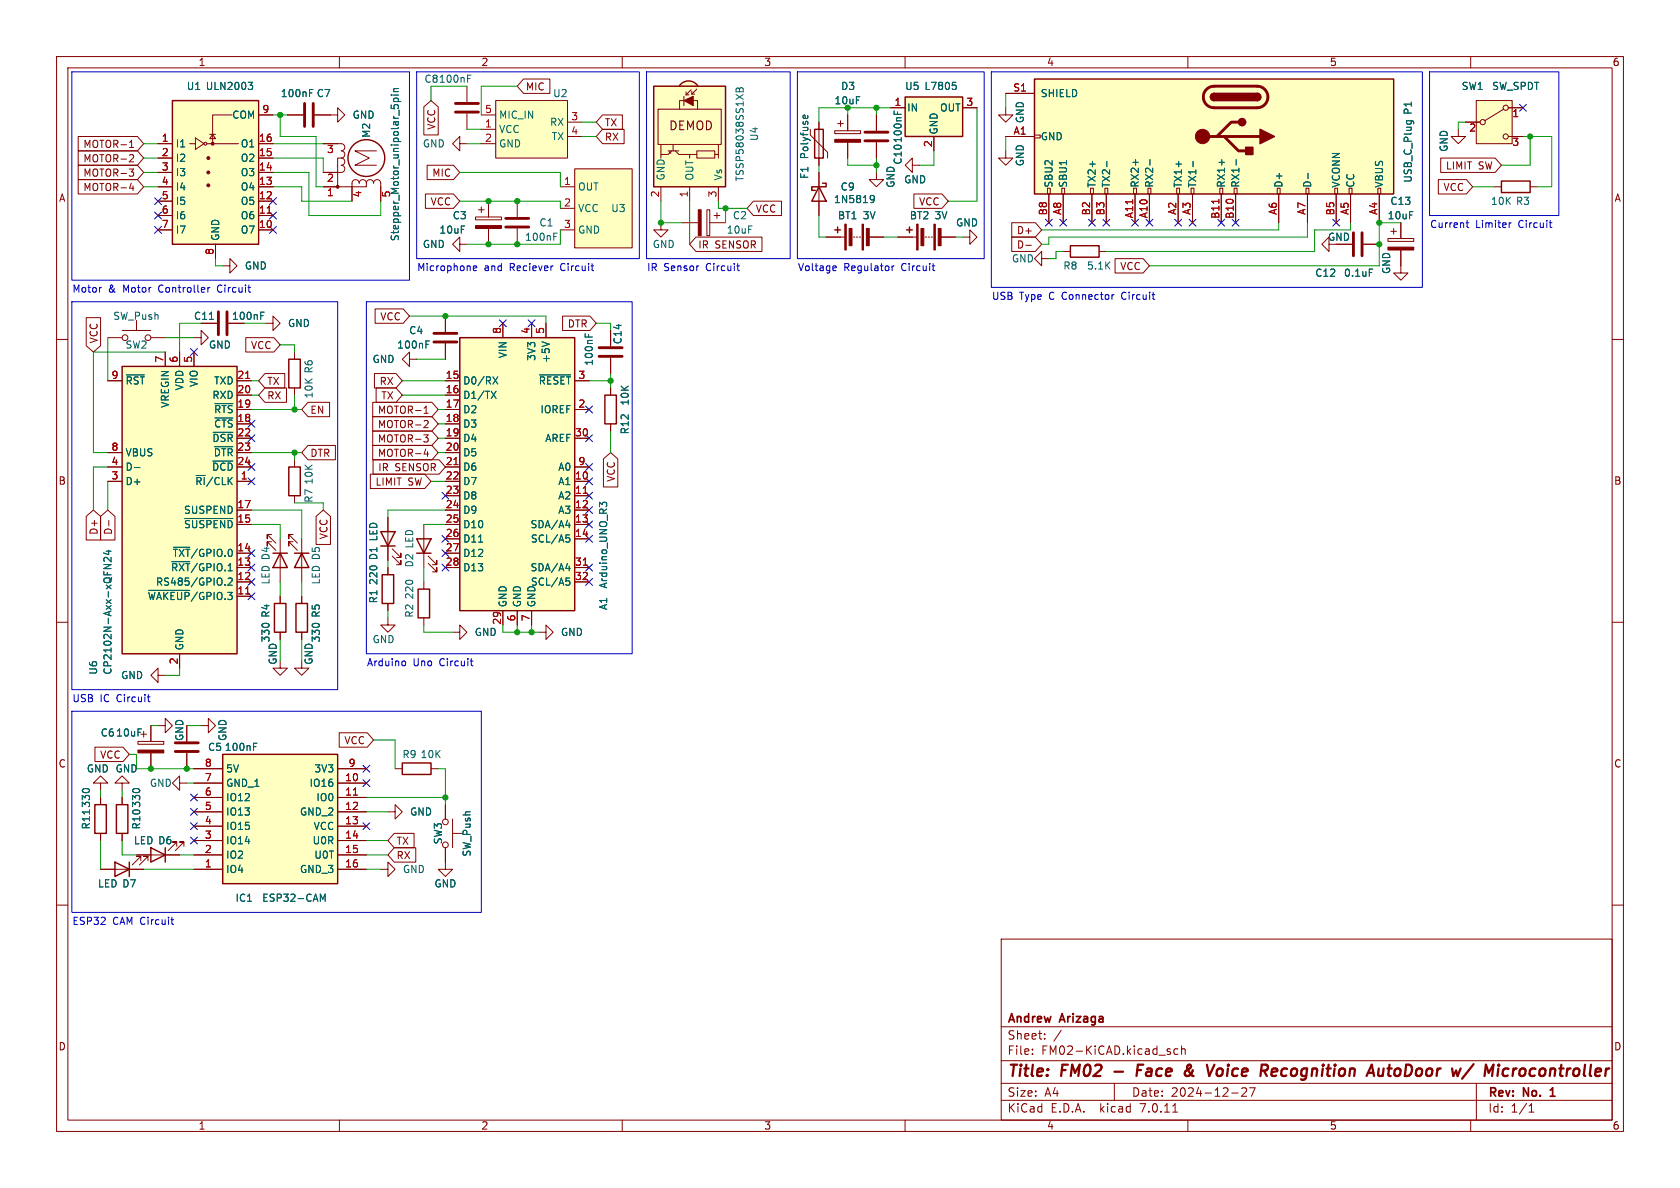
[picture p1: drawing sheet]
<svg xmlns="http://www.w3.org/2000/svg" width="297mm" height="210mm" viewBox="0 0 297 210" stroke-linecap="round" stroke-linejoin="round" font-family="sans-serif">
<g fill="none" stroke="#840000" stroke-width=".18">
<path d="M10 10h277v190h-277zM12 12h273v186h-273zM60 10v2M74.9 18.9l1.3-1.1 1.3 1.1v5h-2.6zM82.5 15.2v2.8M87.6 17.8h12.7v10.1h-12.7zM92.6 14h4.6v2.5h-4.6l-1.2-1.3zM110 10v2M116.3 19.3h11.2v6.2h-11.2zM120.1 19.3v-1.5h3.2v1.5M120.9 17v1.7M121.3 16.3v.5"/>
<path d="M121.3 16.8h.5M122.2 15.9l-.9 .9M122.3 16.1v.5M122.3 16.6h.5M123.2 15.7l-.9 .9M157.5 19.1h2.5M160 10v2M170.2 19.1h2.5M177.8 19.1v1.2h1.3l-1.3 1.3-1.3-1.3h1.3M177.8 16.5h5.1M210 10v2M260 10v2"/>
<path d="M261 17.8h6.3v7.6h-6.3zM265.8 19.3l-3.3 2M266.7 19.1h2.5M13.8 24.1h10.5l1.1 1.3-1.1 1.3h-10.5zM13.8 31.7h10.5l1.1 1.3-1.1 1.3h-10.5zM13.8 29.2h10.5l1.1 1.3-1.1 1.3h-10.5zM13.8 26.7h10.5l1.1 1.2-1.1 1.3h-10.5zM22.8 29.9h.8l-.4 .5 .4 .1v.4l-.2 .3h-.4M22.9 26.1h.7M22.9 33.3h.8M23 25.1l.3-.3v1.3M23.1 27.3l.4 .1 .1 .3-.8 .9h.8"/>
<path d="M23.5 32.8v.9M27.9 33h2.6M27.9 25.4h2.6M27.9 38.1h2.6M27.9 35.6h2.6M27.9 30.5h2.6M27.9 27.9h2.6M33.5 25.4h1M34.5 24.4l1.6 1-1.6 1zM36.6 25.4h5.6M37.1 23.7h1M37.6 23.7l.5 .8h-1z"/>
<path d="M41 20.3h-3.4v5.1M45.7 33h2.6M45.7 25.4h2.6M45.7 20.3h2.6M45.7 38.1h2.6M45.7 35.6h2.6M45.7 30.5h2.6M45.7 27.9h2.6M50.8 20.3h2.8M55.6 20.3h4.1v-1.2l1.3 1.2-1.3 1.3v-1.3M57.1 25.4h3.2a.64 .64 0 0 1 .7 .6 .64 .64 0 0 1-.7 .7 .64 .64 0 0 1 .7 .6 .64 .64 0 0 1-.7 .6M57.1 33h2.6"/>
<path d="M60.3 27.9a.64 .64 0 0 1 .7 .7 .64 .64 0 0 1-.7 .6 .64 .64 0 0 1 .7 .6 .64 .64 0 0 1-.7 .7h-3.2M60.3 27.9h-.6v5.1M64.8 32.4a.64 .64 0 0 1 .6-.6 .64 .64 0 0 1 .6 .6 .64 .64 0 0 1 .7-.6 .64 .64 0 0 1 .6 .6v3.2M64.8 32.4a.64 .64 0 0 0-.7-.6 .64 .64 0 0 0-.6 .6 .64 .64 0 0 0-.6-.6 .64 .64 0 0 0-.7 .6v3.2M64.8 32.4v.6h-5.1M66.5 26.7h-3.8l2.6 1.2-2.6 1.3h3.8M75.2 34.3h5l1.1 1.3-1.1 1.2h-5zM75.5 29.2h4.7l1.1 1.3-1.1 1.3h-4.7zM81.3 25.4v-1.3l-1.3 1.3 1.3 1.3v-1.3h1.2M82.5 20.1v2.8M84.1 38.4h4.5v.5h-4.5zM84.6 37.1h1"/>
<path d="M85.1 36.6v1M85.1 22.9h2.5M85.1 25.4h2.5M85.1 20.3h2.5M86.4 35.6v2.8M91.4 35.6v2.8M99.1 33h2.5M99.1 36.8h2.5M100.3 24.1h2.6M100.3 21.6h2.6M101.6 29.8h10.2v14h-10.2zM106.5 20.3h3.5v2.6h-3.5l-1.1-1.3z"/>
<path d="M106.5 22.9h3.8v2.5h-3.8l-1.1-1.3zM116.8 39.4v1.2h1.3l-1.3 1.3-1.2-1.3h1.2M116.8 25.5v1.8M116.8 33v2.6M118.1 26.7h1.9M118.4 26.8v.3h.2M118.7 26.7l-.6 .6h-1.3v.6M119 25.5v1.2M119.4 26.7l.6 .6h1.9v.6M120.6 39.4h2.8M121.9 27.3h1.3M121.9 33v2.6"/>
<path d="M123.2 26.7h3.2v1.2h-3.2zM125 37.1h.5v4.6h-.5zM125.5 39.4h2.8M126.2 38.1h1.1M126.4 27.3h.6v.6M126.7 37.6v1M127 25.5v1.8M127 33v2.6M133.2 35.6h5v2.5h-5l-1.1-1.3zM143.3 22.9v1l3 3v1M144.8 21.6v7.6M144.8 30.5v7.6"/>
<path d="M147.6 23.1h4.5v.5h-4.5zM148.1 21.8h1M148.6 21.3v1.1M149.9 20.3v2.8M149.9 25.1v2.8M154.9 30.5v1.3h1.3l-1.3 1.2-1.2-1.2h1.2M154.9 20.3v2.8M154.9 25.1v2.8M161.3 29.2v-1.3l-1.3 1.3 1.3 1.3v-1.3h1.3M161.6 34.3h4.9l1.1 1.3-1.1 1.2h-4.9zM165.1 24.1v2.6M177.8 26.7v1.2h1.3l-1.3 1.3-1.3-1.3h1.3"/>
<path d="M177.8 24.1h5.1M178.9 39.4h4.1l1.1 1.2-1.1 1.3h-4.1zM182.9 23.9h1v.5h-1zM185.2 33.3h.5v1h-.5zM185.4 34.3v5.1M187.7 33.3h.5v1h-.5zM188 34.3v5.1M192.8 33.3h.5v1h-.5zM193 34.3v5.1M195.3 33.3h.5v1h-.5zM195.6 34.3v5.1M200.4 33.3h.5v1h-.5z"/>
<path d="M200.7 34.3v5.1M202.9 33.3h.6v1h-.6zM203.2 34.3v5.1M208 33.3h.5v1h-.5zM208.3 34.3v5.1M210.6 33.3h.5v1h-.5zM210.8 34.3v5.1M215.6 33.3h.6v1h-.6zM215.9 34.3v5.1M218.2 33.3h.5v1h-.5zM218.4 34.3v5.1M225.8 33.3h.5v1h-.5z"/>
<path d="M226.1 34.3v5.1M230.9 33.3h.5v1h-.5zM231.1 34.3v5.1M236 33.3h.5v1h-.5zM236.2 34.3v5.1M238.5 33.3h.5v1h-.5zM238.8 34.3v5.1M243.6 33.3h.5v1h-.5zM243.8 34.3v5.1M247.6 39.4v2.8M254.3 31.7h4.9l1.1 1.3-1.1 1.3h-4.9zM254.7 27.9h9.6l1.1 1.3-1.1 1.3h-9.6z"/>
<path d="M257.8 22.9v1.2h1.3l-1.3 1.3-1.3-1.3h1.3M259.1 21.6h2.5M264.2 33h1.2M266.7 24.1h2.5M270.5 33h1.3M10 60h2M15.2 56.2h2.6v4.9l-1.3 1.1-1.3-1.1zM19 59.7h2.6M21.6 58.4h5.1M24.1 56.6v1.8M26.7 59.7h2.5M27.9 40.6h2.6"/>
<path d="M34.3 59.7h1.3v-1.3l1.2 1.3-1.2 1.3v-1.3M35.6 57.2h2.8M38.1 43.2v2.5M39.4 47h1.2v-1.3l1.3 1.3-1.3 1.3v-1.3M40.4 57.2h2.8M43.5 59.7h4.9l1.1 1.3-1.1 1.2h-4.9zM45.7 40.6h2.6M47 57.2h1.3v-1.3l1.2 1.3-1.2 1.2v-1.2M66.3 54.6h5l1.1 1.3-1.1 1.3h-5zM78.7 55.9v2.8M81.3 43.2v-1.3l-1.3 1.3 1.3 1.3v-1.3h1.2M86.4 40.4v2.8"/>
<path d="M88.9 57.2v2.5M91.4 40.4v2.8M94 57.2v2.5M96.5 57.2v2.5M99.1 40.6h2.5M99.5 55.9h4.8l1.1 1.3-1.1 1.2h-4.8zM107.9 58.4v2.8M123 41.9h11.7v2.6h-11.7l-1.1-1.3zM146 41.9h3.4M150.9 41.9h.2M151.4 41.9h.2M151.9 41.9h.2"/>
<path d="M153.7 41.9h2.5M158.7 41.9h3.4M163.6 41.9h.2M164.1 41.9h.2M164.6 41.9h.2M166.4 41.9h2.5M170.2 41.9h1.2v-1.3l1.3 1.3-1.3 1.3v-1.3M178.9 41.9h4.1l1.1 1.3-1.1 1.3h-4.1zM181.4 43.4h.9M184.1 45.7v-1.2l-1.2 1.2 1.2 1.3v-1.3h1.3M188 44.5h1.2M194.3 44.5h1.3"/>
<path d="M197.1 45.7h5l1.1 1.3-1.1 1.3h-5zM234.9 43.2v-1.3l-1.2 1.3 1.2 1.3v-1.3h1.3M241 43.2h2.8M245.4 42.2h4.5v.5h-4.5zM245.9 40.9h1M246.4 40.4v1M247.6 44.2v4.1h1.3l-1.3 1.2-1.2-1.2h1.2M285 60h2M19 67.3h2.6M29.2 62.2v2.6M31.7 62.2v2.6M34.3 62.2v2.6"/>
<path d="M41.9 74.9h2.5M41.9 72.4h2.5M41.9 69.9h2.5M41.9 67.3h2.5M41.9 77.5h2.5M46.8 68.6h3.8v2.5h-3.8l-1.1-1.2zM46.8 66h3.5v2.6h-3.5l-1.1-1.3zM52.1 62.2v1.3M52.1 68.6v1.3M54.5 78.7h4.8v2.6h-4.8l-1.2-1.3zM54.5 71.1h3.8v2.6h-3.8l-1.2-1.3zM65.9 71.1h10.5l1.1 1.3-1.1 1.3h-10.5z"/>
<path d="M65.9 78.7h10.5l1.1 1.3-1.1 1.3h-10.5zM65.9 73.7h10.5l1.1 1.2-1.1 1.3h-10.5zM65.9 76.2h10.5l1.1 1.3-1.1 1.2h-10.5zM66.2 66h3.8l1.1 1.3-1.1 1.3h-3.8zM66.5 68.6h3.5l1.1 1.3-1.1 1.2h-3.5zM72.4 63.5v-1.3l-1.3 1.3 1.3 1.3v-1.3h1.3M74.9 76.9h.8l-.4 .5 .3 .1 .1 .4-.2 .2h-.4M75 73.1h.7M75.1 72.1l.2-.3v1.3M75.2 74.3l.4 .1 .1 .3-.8 .9h.8M75.6 79.8v.9M78.7 60.7v2.8"/>
<path d="M78.7 74.9h2.6M78.7 72.4h2.6M78.7 69.9h2.6M78.7 67.3h2.6M78.7 77.5h2.6M101.6 72.4h2.5M101.6 67.3h2.5M101.6 77.5h2.5M107.9 63.2v2.8M107.9 68.6v1.3M107.9 74.9v1.3M15.2 91.3l1.3-1.1 1.3 1.1v4.2h-2.6z"/>
<path d="M17.8 91.3l1.2-1.1 1.3 1.1v4.2h-2.5zM19 85.1h2.6M19 80h2.6M19 82.6h2.6M19.2 92v1M41.9 85.1h2.5M41.9 97.8h2.5M41.9 92.7h2.5M41.9 90.2h2.5M41.9 80h2.5M41.9 82.6h2.5M48 94.5h-.8v.8v-.8l1.6 1.5"/>
<path d="M48 95.8h-.8v.7v-.7l1.6 1.5M49.5 95.3v7.6M51.8 94.5h-.7v.8v-.8l1.5 1.5M51.8 95.8h-.7v.7v-.7l1.5 1.5M52.1 81.3v1.3M52.1 87.6v1.3M53.3 95.3v7.6M55.9 91.3l1.2-1.1 1.3 1.1v4.9h-2.5zM65.5 83.8h9.6l1.1 1.3-1.1 1.3h-9.6zM66 81.3h11.6l1.1 1.3-1.1 1.2h-11.6zM68.6 91.4v7.7M69.3 98.3l1.6 1.5v-.7v.7h-.8"/>
<path d="M69.3 97l1.6 1.6v-.8v.8h-.8M74.9 92.7v7.6M75 80.3h.8M75.7 99.6l1.5 1.5v-.8v.8h-.7M75.7 98.3l1.5 1.5v-.7v.7h-.7M78.7 85.1h2.6M78.7 97.8h2.6M78.7 92.7h2.6M78.7 90.2h2.6M78.7 80h2.6M78.7 82.6h2.6M78.7 87.6h2.6"/>
<path d="M78.7 95.3h2.6M101.6 85.1h2.5M101.6 92.7h2.5M101.6 90.2h2.5M101.6 82.6h2.5M101.6 87.6h2.5M101.6 95.3h2.5M106.7 81.1l1.2-1.1 1.3 1.1v5h-2.5zM10 110h2M27.9 119.4v-1.3l-1.2 1.3 1.2 1.3v-1.3h1.3M31.7 115.6v2.5M41.9 105.4h2.5"/>
<path d="M41.9 102.9h2.5M41.9 100.3h2.5M49.5 116.8v1.3h1.3l-1.3 1.3-1.2-1.3h1.2M49.5 105.4v1.3M49.5 111.8v1.2M53.3 116.8v1.3h1.3l-1.3 1.3-1.2-1.3h1.2M53.3 105.4v1.3M53.3 111.8v1.2M68.6 109.2v1.3h1.2l-1.2 1.3-1.3-1.3h1.3M68.6 100.3v1.3M68.6 106.7v1.3M74.9 102.9v1.2"/>
<path d="M74.9 109.2v1.3M78.7 100.3h2.6M80 111.8h1.3v-1.3l1.2 1.3-1.2 1.2v-1.2M88.9 108v2.5M91.4 108v2.5M94 108v2.5M95.2 111.8h1.3v-1.3l1.3 1.3-1.3 1.2v-1.2M101.6 102.9h2.5M101.6 100.3h2.5M285 110h2M16.8 132.1h4.9l1.2 1.3-1.2 1.2h-4.9zM17.8 138.4h1.2l-1.2-1.2-1.3 1.2h1.3v1.3"/>
<path d="M21.6 138.4h1.3l-1.3-1.2-1.3 1.2h1.3v1.3M24.4 131.1h4.6v.5h-4.6zM24.9 129.8h1M25.4 129.3v1M26.7 128.3v2.8M26.7 133.1v2.8M27.9 128.3h1.3v-1.3l1.3 1.3-1.3 1.2v-1.2M31.7 138.4v-1.2l-1.2 1.2 1.2 1.3v-1.3h1.3M33 133.1v2.8M34.3 138.4h5.1M34.3 135.9h5.1M35.6 128.3h1.2v-1.3l1.3 1.3-1.3 1.2v-1.2"/>
<path d="M59.7 138.4h5.1M59.7 135.9h5.1M60 129.5h4.9l1.1 1.3-1.1 1.3h-4.9zM69.8 135.9h1.3M76.2 135.9h1.3M10 160h2M17.8 141v1.2M17.8 147.3v1.3M17.8 153.7h7.6M21.6 141v1.2M21.6 147.3v1.3M24.1 151.1h7.6"/>
<path d="M24.9 152.1v-.7h-.8h.8l-1.5 1.5M26.2 152.1v-.7h-.8h.8l-1.6 1.5M31.2 149.6v-.8h-.7h.7l-1.5 1.6M32.5 149.6v-.8h-.8h.8l-1.5 1.6M34.3 153.7h5.1M34.3 151.1h5.1M34.3 141h5.1M34.3 143.5h5.1M34.3 146.1h5.1M34.3 148.6h5.1M59.7 153.7h5.1M59.7 151.1h5.1"/>
<path d="M59.7 141h5.1M59.7 143.5h5.1M59.7 146.1h5.1M59.7 148.6h5.1M67.3 153.7h1.3v-1.3l1.2 1.3-1.2 1.2v-1.2M68.6 143.5h1.2v-1.3l1.3 1.3-1.3 1.3v-1.3M69.7 147.3h3.5v2.6h-3.5l-1.1-1.3zM69.7 149.9h3.8v2.5h-3.8l-1.1-1.3zM78.7 149.9v3.8h1.3l-1.3 1.2-1.2-1.2h1.2M78.7 142.2v2.6M80 147.3h1.8M80 144.8v5.1"/>
<path d="M285 160h2M177 166h108v32h-108zM60 198v2M110 198v2M160 198v2M177 194.5h108M177 191.5h108M177 187.5h108M177 181.5h108M182.5 186.3v.1M182.5 185.5v.1M184.7 183.6v.1"/>
<path d="M184.7 182.8v.1M187.6 182.1l-1.3 2M197 191.5v3M206.7 185.9l.3 .2-.3 .3M206.7 185.4l.2 .1M207.3 196.6h.9M208.2 185.5l-.4-.1-.3 .3v.4l.2 .2h.5M208.9 185.5l.2-.1 .4 .1v.9M208.9 184.9v1.5M210 198v2M217.7 193.2h1.2M219.5 192.4l.6-.1 .2 .1 .1 .3-.9 1.1h.9"/>
<path d="M220.9 192.3h1l-.7 1.5M260 198v2M261 191.5v6.5M270.3 196.6h.9M270.3 195.5l.4-.4v1.5"/>
<circle cx="266.2" cy="19.1" r=".46"/>
<circle cx="36.3" cy="25.4" r=".25"/>
<circle cx="262.1" cy="21.6" r=".46"/>
<circle cx="266.2" cy="24.1" r=".46"/>
<circle cx="22.1" cy="59.7" r=".51"/>
<circle cx="26.2" cy="59.7" r=".51"/>
<circle cx="78.7" cy="149.4" r=".51"/>
<circle cx="78.7" cy="145.3" r=".51"/>
</g>
<path d="M274.1 193.8h.8M274.2 192.6l-.1 .1" fill="none" stroke="#840000" stroke-width=".3"/>
<g fill="none" stroke="#840000" stroke-width=".4">
<path d="M197 189.4h1.5M201.1 189.2h.6M202.1 188.2h-.9l-.3 2M209.9 189l.8 1.1 .3 .1M210 188.3l.2-.1 .3 .1a.39 .39 0 0 1-.2 .6l-.6 .4M210.9 189.2l-.2 .4a.92 .92 0 0 1-.9 .6M215.3 189.1a.52 .52 0 0 1 .5-.2 .52 .52 0 0 1 .4 .4l-.1 .5a.55 .55 0 0 1-.5 .4 .55 .55 0 0 1-.5-.4zM225 189l.6-.1 .1 .1 .1 .4-1 .1M225.6 190.1l-.6 .1M244.5 190l-.6 .2M244.6 188.9l-.2 1.3M245.3 188.9h.7"/>
<path d="M245.6 188.2l-.2 1.7 .1 .2 .4 .1M267.6 188.9l-.2 1.3M268.1 188.9l-.4 .1-.2 .3"/>
</g>
<g fill="none" stroke="#840000" stroke-width=".25">
<path d="M30.5 17.8h15.2v25.4h-15.2zM115.6 15.2h12.7v17.8h-12.7zM120.1 15.1a1.97 1.97 0 0 1 3.2 0M160 17.1h10.2v7h-10.2zM182.9 14h63.5v20.3h-63.5zM214.6 16.5a.64 .64 0 0 0-.6 .6 .64 .64 0 0 0 .6 .7M222.2 16.5a.64 .64 0 0 1 .7 .6 .64 .64 0 0 1-.7 .7M144 22.9h1.5v5h-1.5zM144.8 33l1.2 2.6h-2.5zM145.4 32.4h.6v.6h-2.5v.7h.6M265.4 32h5.1v2h-5.1zM81.3 59.7h20.3v48.3h-20.3z"/>
<path d="M147.6 40.6h1M148.1 40.1v1M160.3 40.6h1M160.8 40.1v1M189.2 43.4h5.1v2.1h-5.1zM21.6 64.8h20.3v50.8h-20.3zM51.1 63.5h2v5.1h-2zM106.9 69.9h2.1v5h-2.1zM48.3 97.8h2.5M49.5 97.8l1.3 2.5h-2.5zM51.1 82.6h2v5h-2zM52.1 97.8h2.5"/>
<path d="M53.3 97.8l1.3 2.5h-2.5zM67.3 94h2.5l-1.2 2.5zM67.3 96.5h2.5M73.7 95.3h2.5l-1.3 2.5zM73.7 97.8h2.5M48.5 106.7h2v5.1h-2zM52.3 106.7h2.1v5.1h-2.1zM67.6 101.6h2v5.1h-2zM73.9 104.1h2v5.1h-2zM39.4 133.4h20.3v22.8h-20.3zM71.1 134.9h5.1v2h-5.1zM16.8 142.2h2v5.1h-2z"/>
<path d="M20.3 152.4l2.6 1.3-2.6 1.2zM20.6 142.2h2v5.1h-2zM22.9 152.4v2.5M26.7 149.9l2.5 1.2-2.5 1.3zM29.2 149.9v2.5"/>
<circle cx="64.8" cy="27.9" r="3.3"/>
</g>
<g fill="none" stroke="#006464" stroke-width=".18">
<path d="M43.9 14.5h.8l-.5 .5 .4 .2 .1 .4-.3 .2h-.3M54.7 15.8h.6M54.7 16.4h.4M69.2 18.6v.6M69.2 16.8h.1M69.6 18h1.3M69.6 16.8h.8M69.6 16.2h.8M69.6 19v-.3l.3-.2 .5 .1v.4M69.6 18v-.4l.2-.3 .6 .2v.5M70.4 15.7h-.8v.3l.1 .2M82.7 13.9h.4"/>
<path d="M82.7 13.3h.6M130.2 15.6h.3l.2 .2 .3-.3 .3 .1 .1 .6h-1.3zM130.7 15.8v.4M158.1 19.6v.6M158.7 19.8v.4M168.4 14.5h.6M168.5 15h.3l.3 .3-.2 .5h-.4M142.2 21l-.2-.2v-.3l.2-.1h.1l.1 .6M142.8 20.4v.4l-.2 .2M154 34.6h.3l.2 .1a.84 .84 0 0 1-.3 1.1h-.2M154.6 35.1l-.3 .2h-.3M195.7 28.5v1"/>
<path d="M200.8 28.2v1M203.3 28.2v1M210.9 28.5v1M216 28.2v1M218.5 28.2v1M231.2 30.6v1M248.7 21.3h1l.2 .2M248.7 21.3v.2M249.4 21.3l.1 .2M37 56.5h.7M46.1 55.8h.4M46.1 55.2h.6"/>
<path d="M97.9 41.8h.4M97.9 41.2h.6M103.4 59v.6M104.1 59.2v.4M242.1 47.6h.6M22.3 66.3h3.2M37.7 76.4h3.5M37.9 79h3.3M38 73.9h3.2M38 71.3h3.2M75.3 60.9h.4M75.3 60.3h.6"/>
<path d="M86.8 69.2l.9 1.2M87.1 66.6l.9 1.3M87.7 69.2l-.9 1.2M88 66.6l-.9 1.3M95.4 66.3h5.5M95.8 60.4l1.3 .4M18.4 99.8h1.2l-1.2 .7M18.8 97.4h.8M19.2 97.3v.7l-.9-.3M19.6 98.5v.8l-.9-.8-.3 .3 .1 .5M23.8 82.6h.9M30.4 99.3h3.2"/>
<path d="M30.7 96.7h2.9M32.7 91.7h8.5M37.6 81.5h3.6M84.6 95.8h.7M100 92.9h.8M100.1 94.6h.6M100.2 95h.3l.2 .3-.1 .5h-.4M100.6 92.4v.9M107.3 89.4v-.4l-.3-.2h-.4l-.1 .4-.5-.4v.8M26.2 104.4h7.4M39.8 103.3v.1M40.3 102.3l.5-.1 .3 .3-.8 .9h.8"/>
<path d="M100 100.5h.8M100.1 102.2h.6M100.2 102.7h.3l.2 .2-.1 .5h-.4M100.6 100.1v.8M44.8 132h.4M44.8 131.4h.6M15.8 143.2v.7M56.6 158.1l.5 .9 .4-.9v1.2"/>
</g>
<g fill="#840000" stroke="#840000" stroke-width=".18">
<path d="M24.4 132.6h4.6v.5h-4.6z"/>
<path d="M84.1 39.9h4.5v.5h-4.5z"/>
<path d="M245.4 43.7h4.5v.5h-4.5z"/>
<path d="M152.4 39.6h.3v4.6h-.3z"/>
<path d="M149.4 39.6h.2v4.6h-.2z"/>
<path d="M153.2 40.4h.5v3h-.5z"/>
<path d="M150.1 40.4h.5v3h-.5z"/>
<path d="M165.1 39.6h.3v4.6h-.3z"/>
<path d="M162.1 39.6h.2v4.6h-.2z"/>
<path d="M165.9 40.4h.5v3h-.5z"/>
<path d="M162.8 40.4h.5v3h-.5z"/>
<path d="M147.6 24.6h4.5v.5h-4.5z"/>
<path d="M123.4 37.1h.6v4.6h-.6z"/>
<path d="M120.9 17.8l1.7-.8v1.7z"/>
<circle cx="212.6" cy="24.1" r="1.27"/>
<circle cx="36.8" cy="32.8" r=".25"/>
<circle cx="36.8" cy="30.5" r=".25"/>
<circle cx="36.8" cy="27.9" r=".25"/>
<circle cx="37.6" cy="25.4" r=".25"/>
<circle cx="59.7" cy="33" r=".25"/>
</g>
<g fill="none" stroke="#840000" stroke-width=".51">
<path d="M53.8 18.3v4.1M55.4 18.3v4.1M80.5 19.8h4.1M80.5 18.3h4.1M213.3 15.8l.5-.4 .7-.2h7.7a1.91 1.91 0 0 1 1.9 1.9 1.91 1.91 0 0 1-1.9 2h-7.6a1.91 1.91 0 0 1-1.7-1.2 1.91 1.91 0 0 1 .4-2.1zM89.4 38.6h4.1M152.9 24.9h4.1M152.9 23.4h4.1M212.6 24.1h10.2M216.4 24.1l2.5 2.6h1.3M218.9 21.6h-1.2l-2.6 2.5M38.6 55.1v4.1"/>
<path d="M40.1 55.1v4.1M76.7 58.9h4.1M89.4 40.1h4.1M239.3 41.1v4.1M240.8 41.1v4.1M76.7 60.5h4.1M105.9 63h4.1M105.9 61.5h4.1M31 131.3h4.1M31 132.8h4.1"/>
</g>
<g fill="#ffffc2" stroke="#ffffc2" stroke-width=".18">
<path d="M182.9 14h63.5v20.3h-63.5z"/>
<path d="M39.4 133.4h20.3v22.8h-20.3z"/>
<path d="M101.6 29.8h10.2v14h-10.2z"/>
<path d="M87.6 17.8h12.7v10.1h-12.7z"/>
<path d="M21.6 64.8h20.3v50.8h-20.3z"/>
<path d="M81.3 59.7h20.3v48.3h-20.3z"/>
<path d="M30.5 17.8h15.2v25.4h-15.2z"/>
<path d="M120.4 14.9a1.97 1.97 0 0 1 2.9 .2l-1.6 1.2-1.6-1.2z"/>
<path d="M115.6 15.2h12.7v17.8h-12.7z"/>
<path d="M160 17.1h10.2v7h-10.2z"/>
<path d="M261 17.8h6.3v7.6h-6.3z"/>
</g>
<g fill="#840000" stroke="#840000" stroke-width=".25">
<path d="M214.2 16.7l.4-.2v1.3a.64 .64 0 0 1-.6-.4 .64 .64 0 0 1 .2-.7z"/>
<path d="M214.6 16.5h7.6v1.3h-7.6z"/>
<path d="M222.2 16.5a.64 .64 0 0 1 .7 .6 .64 .64 0 0 1-.7 .7z"/>
<path d="M222.8 22.9l2.5 1.2-2.5 1.3z"/>
<path d="M220.2 26h1.3v1.3h-1.3z"/>
<circle cx="219.6" cy="21.6" r=".63"/>
</g>
<path d="M47.2 37.7h.8M215.5 35.2v.8M43.4 66.9h.7M80.3 82.1h.7M103.1 87.2h.7M103.1 99.9h.7M43.4 105h.7M62.5 140.6h.7" fill="none" stroke="#a90000" stroke-width=".18"/>
<g fill="none" stroke="#0000c2" stroke-width=".18">
<path d="M12.7 12.7h59.7v36.8h-59.7zM73.7 12.7h39.3v33h-39.3zM114.3 12.7h25.4v33h-25.4zM141 12.7h33v33h-33zM175.3 12.7h76.2v38.1h-76.2zM252.7 12.7h22.9v25.4h-22.9zM259.2 39.4h.5M259.4 39v1l.3 .2M266.8 39.4v.8M267.2 39.4l-.4 .2M273.9 39.4h.5M12.7 53.3h47v68.6h-47z"/>
<path d="M17.8 50.8h.1M36.7 50.8v.9M37.1 50.8l-.4 .3M64.8 53.3h47v62.3h-47zM83.7 47.4l.6-.1-.1-.2-.3-.1-.2 .2v.6h.5M104.5 47h.5M104.8 47.8h.2M130.2 47h.5M130.5 47.8h.2M147.4 47l.4 .1v.2l-.6 .1M147.8 47.8h-.4M157.7 47v.8"/>
<path d="M158.1 47l-.4 .2M164.8 47h.5M165 47.8h.3M196.9 52.1h-.2M274.1 40.2h.3M71.3 116.8l.3 .1 .1 .2-.1 .5-.3 .1M83.1 116.8h.5M83.4 117.6l.2 .1M12.7 125.7h72.4v35.6h-72.4zM26 123.2h.5M26.3 124h.2M30.2 162.6h.5"/>
<path d="M30.5 163.4h.2"/>
</g>
<g fill="none" stroke="#009600" stroke-width=".18">
<path d="M82.5 15.2h-6.3v2.6M91.4 15.2h-6.3v5.1M149.9 19.1v1.2M154.9 19.1v1.2M157.5 19.1h-12.7v2.5M172.7 19.1v16.5h-5.1M177.8 16.5v2.6M25.4 33h2.5M25.4 27.9h2.5M25.4 30.5h2.5M25.4 25.4h2.5M48.3 27.9h8.8v2.6"/>
<path d="M48.3 33h5v2.6h8.9M48.3 30.5h6.3v7.6h12.7v-2.5M48.3 25.4h8.8M48.3 20.3h2.5M49.5 20.3v3.8h6.4v8.9h1.2M81.3 30.5h17.8v2.5M81.3 35.6h17.8M82.5 25.4h2.6M82.5 22.9h2.6M102.9 21.6h2.5M102.9 24.1h2.5M116.8 35.6v3.8h3.8"/>
<path d="M121.9 35.6v7.6M127 35.6v1.2h5.1M128.3 36.8v2.6M144.8 29.2v1.3M144.8 38.1v3.8h1.2M149.9 27.9v1.3h5M154.9 27.9v2.6M165.1 26.7v2.5h-2.5M177.8 24.1v2.6M226.1 39.4v1.2h-42M231.1 39.4v2.5h-45.7v1.3h-1.3M238.8 39.4v1.2h-6.4v3.9h-36.8"/>
<path d="M247.6 39.4h-3.8v7.6h-40.6M259.1 21.6h-1.3v1.3M260.3 33h3.9M269.2 24.1h5.1v8.9h-2.5M270.5 24.1v5.1h-5.1M19 59.7v7.6M29.2 59.7h5.1M35.6 57.2h-3.9v5M38.1 45.7v1.3h1.3M43.2 57.2h3.8M72.4 55.9h24.1v1.3M99.1 40.6v2.6h-16.6"/>
<path d="M105.4 57.2h2.5v1.2M156.2 41.9h2.5M168.9 41.9h1.3M188 44.5h-1.3v1.2h-1.3M29.2 62.2h-12.7v17.8h2.5M44.4 69.9h1.3M44.4 72.4h8.9M44.4 67.3h1.3M49.5 61h2.6v1.2M52.1 69.9v2.5M71.1 69.9h7.6M71.1 67.3h7.6"/>
<path d="M73.7 63.5h5M77.5 72.4h1.2M77.5 74.9h1.2M77.5 77.5h1.2M104.1 67.3h3.8M107.9 66v2.6M107.9 76.2v3.8M19 85.1v5.1M19 82.6h-2.5v7.6M44.4 80h8.9M44.4 92.7h5.1v2.6M44.4 90.2h8.9v5.1"/>
<path d="M52.1 80v1.3M52.1 88.9h5v1.3M68.6 99.1v1.2M74.9 92.7h3.8M76.2 85.1h2.5M77.5 80h1.2M78.7 90.2h-10.1v1.2M31.7 118.1v1.3h-2.5M49.5 102.9v2.5M49.5 113v3.8M53.3 102.9v2.5M53.3 113v3.8"/>
<path d="M68.6 108v1.2M74.9 110.5v1.3h5.1M74.9 100.3v2.6M88.9 110.5v1.3h6.3M91.4 110.5v1.3M94 110.5v1.3M17.8 139.7v1.3M21.6 139.7v1.3M22.9 133.4h1.2v2.5h10.2M26.7 128.3h1.2M33 128.3h2.6M33 138.4h1.3"/>
<path d="M66 130.8h3.8v5.1M77.5 135.9h1.2v6.3M17.8 148.6v5.1M21.6 148.6v2.5h2.5M25.4 153.7h8.9M31.7 151.1h2.6M64.8 141h13.9M64.8 143.5h3.8M64.8 148.6h3.8M64.8 151.1h3.8M64.8 153.7h2.5"/>
</g>
<g fill="none" stroke="#000084" stroke-width=".18">
<path d="M268.6 18.4l1.2 1.3M269.8 18.4l-1.2 1.3M27.3 37.5l1.2 1.2M27.3 35l1.2 1.2M28.5 37.5l-1.2 1.2M28.5 35l-1.2 1.2M47.7 35l1.2 1.2M47.7 37.5l1.2 1.2M48.9 35l-1.2 1.2M48.9 37.5l-1.2 1.2M184.8 38.8l1.2 1.2M186 38.8l-1.2 1.2"/>
<path d="M187.4 38.8l1.2 1.2M188.6 38.8l-1.2 1.2M192.4 38.8l1.2 1.2M193.6 38.8l-1.2 1.2M195 38.8l1.2 1.2M196.2 38.8l-1.2 1.2M200.1 38.8l1.2 1.2M201.3 38.8l-1.2 1.2M202.6 38.8l1.2 1.2M203.8 38.8l-1.2 1.2M207.7 38.8l1.2 1.2M208.9 38.8l-1.2 1.2"/>
<path d="M210.2 38.8l1.2 1.2M211.4 38.8l-1.2 1.2M215.3 38.8l1.2 1.2M216.5 38.8l-1.2 1.2M217.8 38.8l1.2 1.2M219 38.8l-1.2 1.2M235.6 38.8l1.2 1.2M236.8 38.8l-1.2 1.2M27.3 40l1.2 1.2M28.5 40l-1.2 1.2M47.7 40l1.2 1.2M48.9 40l-1.2 1.2"/>
<path d="M88.3 56.5l1.2 1.3M89.5 56.5l-1.2 1.3M93.4 56.5l1.2 1.3M94.6 56.5l-1.2 1.3M33.7 61.6l1.2 1.2M34.9 61.6l-1.2 1.2M43.8 76.9l1.3 1.2M43.8 74.3l1.3 1.2M45.1 76.9l-1.3 1.2M45.1 74.3l-1.3 1.2M103.5 76.9l1.2 1.2M103.5 71.8l1.2 1.2"/>
<path d="M104.7 76.9l-1.2 1.2M104.7 71.8l-1.2 1.2M43.8 99.7l1.3 1.2M43.8 97.2l1.3 1.2M43.8 81.9l1.3 1.3M43.8 84.5l1.3 1.2M45.1 99.7l-1.3 1.2M45.1 97.2l-1.3 1.2M45.1 81.9l-1.3 1.3M45.1 84.5l-1.3 1.2M78.1 97.2l1.2 1.2M78.1 99.7l1.2 1.2"/>
<path d="M78.1 94.6l1.2 1.3M78.1 87l1.2 1.2M79.3 97.2l-1.2 1.2M79.3 99.7l-1.2 1.2M79.3 94.6l-1.2 1.3M79.3 87l-1.2 1.2M103.5 81.9l1.2 1.3M103.5 99.7l1.2 1.2M103.5 87l1.2 1.2M103.5 92.1l1.2 1.2M103.5 94.6l1.2 1.3M103.5 89.6l1.2 1.2"/>
<path d="M103.5 84.5l1.2 1.2M104.7 81.9l-1.2 1.3M104.7 99.7l-1.2 1.2M104.7 87l-1.2 1.2M104.7 92.1l-1.2 1.2M104.7 94.6l-1.2 1.3M104.7 89.6l-1.2 1.2M104.7 84.5l-1.2 1.2M43.8 104.8l1.3 1.2M43.8 102.3l1.3 1.2M45.1 104.8l-1.3 1.2M45.1 102.3l-1.3 1.2"/>
<path d="M103.5 102.3l1.2 1.2M104.7 102.3l-1.2 1.2M64.2 137.8l1.2 1.2M64.2 135.3l1.2 1.2M65.4 137.8l-1.2 1.2M65.4 135.3l-1.2 1.2M33.7 145.4l1.2 1.3M33.7 142.9l1.2 1.2M33.7 148l1.2 1.2M33.7 140.4l1.2 1.2M34.9 145.4l-1.2 1.3M34.9 142.9l-1.2 1.2"/>
<path d="M34.9 148l-1.2 1.2M34.9 140.4l-1.2 1.2M64.2 145.4l1.2 1.3M65.4 145.4l-1.2 1.3"/>
</g>
<g fill="#009600" stroke="#009600" stroke-width=".18">
<circle cx="26.7" cy="135.9" r=".46"/>
<circle cx="52.1" cy="80" r=".46"/>
<circle cx="91.4" cy="111.8" r=".46"/>
<circle cx="33" cy="135.9" r=".46"/>
<circle cx="78.7" cy="141" r=".46"/>
<circle cx="86.4" cy="35.6" r=".46"/>
<circle cx="91.4" cy="35.6" r=".46"/>
<circle cx="91.4" cy="43.2" r=".46"/>
<circle cx="86.4" cy="43.2" r=".46"/>
<circle cx="107.9" cy="67.3" r=".46"/>
<circle cx="128.3" cy="36.8" r=".46"/>
<circle cx="116.8" cy="39.4" r=".46"/>
<circle cx="149.9" cy="19.1" r=".46"/>
<circle cx="154.9" cy="19.1" r=".46"/>
<circle cx="154.9" cy="29.2" r=".46"/>
<circle cx="243.8" cy="39.4" r=".46"/>
<circle cx="243.8" cy="43.2" r=".46"/>
<circle cx="270.5" cy="24.1" r=".46"/>
<circle cx="52.1" cy="72.4" r=".46"/>
<circle cx="94" cy="111.8" r=".46"/>
<circle cx="78.7" cy="55.9" r=".46"/>
<circle cx="49.5" cy="20.3" r=".46"/>
</g>
<g font-size="2.8" fill="#840000">
<text x="178" y="190.9">Title:</text>
<text x="187.7" y="190.9">FM02</text>
<text x="202.6" y="190.9">Face</text>
<text x="211.9" y="190.9">&amp;</text>
<text x="216.7" y="190.9">Voice</text>
<text x="226.9" y="190.9">Recognition</text>
<text x="246.7" y="190.9">AutoDoor</text>
<text x="262.4" y="190.9">w/</text>
<text x="268.9" y="190.9">Microcontroller</text>
</g>
<g font-size="2.1" fill="#840000">
<text x="118.2" y="23.3">DEMOD</text>
<text x="178" y="184">Sheet:</text>
<text x="178" y="181.2">Andrew</text>
<text x="187.5" y="181.2">Arizaga</text>
<text x="178" y="186.7">File:</text>
<text x="184.1" y="186.7">FM02-KiCAD.kicad_sch</text>
<text x="178" y="196.9">KiCad</text>
<text x="178" y="194.1">Size:</text>
<text x="184.7" y="194.1">A4</text>
<text x="185.7" y="196.9">E.D.A.</text>
<text x="194.6" y="196.9">kicad</text>
<text x="200" y="194.1">Date:</text>
<text x="201.8" y="196.9">7.0.11</text>
<text x="207" y="194.1">2024-12-27</text>
<text x="263" y="194.3">Rev:</text>
<text x="263" y="196.9">Id:</text>
<text x="267.1" y="196.9">1/1</text>
<text x="269.4" y="194.3">No.</text>
<text x="274.8" y="194.3">1</text>
</g>
<g font-size="1.8" fill="#840000">
<text x="35" y="11.9">1</text>
<text x="85" y="11.9">2</text>
<text x="135" y="11.9">3</text>
<text x="185" y="11.9">4</text>
<text x="235" y="11.9">5</text>
<text x="285" y="11.9">6</text>
<text x="92.9" y="16.2">MIC</text>
<text x="77.2" y="23" transform="rotate(-90 77.2 23)">VCC</text>
<text x="106.8" y="22.5">TX</text>
<text x="14.6" y="26.4">MOTOR-1</text>
<text x="14.6" y="28.9">MOTOR-2</text>
<text x="106.8" y="25.1">RX</text>
<text x="10.3" y="35.9">A</text>
<text x="14.6" y="34">MOTOR-4</text>
<text x="14.6" y="31.4">MOTOR-3</text>
<text x="76.3" y="31.4">MIC</text>
<text x="255.1" y="34">VCC</text>
<text x="255.5" y="30.2">LIMIT</text>
<text x="261.3" y="30.2">SW</text>
<text x="285.3" y="35.9">A</text>
<text x="76" y="36.5">VCC</text>
<text x="133.5" y="37.8">VCC</text>
<text x="162.4" y="36.5">VCC</text>
<text x="179.7" y="41.6">D+</text>
<text x="123.3" y="44.1">IR</text>
<text x="126.4" y="44.1">SENSOR</text>
<text x="179.7" y="44.1">D-</text>
<text x="197.9" y="47.9">VCC</text>
<text x="67.1" y="56.8">VCC</text>
<text x="100.3" y="58.1">DTR</text>
<text x="17.5" y="60.8" transform="rotate(-90 17.5 60.8)">VCC</text>
<text x="44.3" y="61.9">VCC</text>
<text x="47.1" y="70.8">RX</text>
<text x="47.1" y="68.3">TX</text>
<text x="67" y="68.3">RX</text>
<text x="67.3" y="70.8">TX</text>
<text x="54.8" y="73.3">EN</text>
<text x="66.7" y="73.3">MOTOR-1</text>
<text x="66.7" y="75.9">MOTOR-2</text>
<text x="54.8" y="81">DTR</text>
<text x="66.7" y="81">MOTOR-4</text>
<text x="66.7" y="78.4">MOTOR-3</text>
<text x="66.8" y="83.5">IR</text>
<text x="69.8" y="83.5">SENSOR</text>
<text x="10.3" y="85.9">B</text>
<text x="66.3" y="86">LIMIT</text>
<text x="72.1" y="86">SW</text>
<text x="108.9" y="85.3" transform="rotate(-90 108.9 85.3)">VCC</text>
<text x="285.3" y="85.9">B</text>
<text x="17.5" y="94.6" transform="rotate(-90 17.5 94.6)">D+</text>
<text x="20" y="94.6" transform="rotate(-90 20 94.6)">D-</text>
<text x="58.1" y="95.4" transform="rotate(-90 58.1 95.4)">VCC</text>
<text x="32.6" y="131.1" transform="rotate(-90 32.6 131.1)">GND</text>
<text x="60.8" y="131.8">VCC</text>
<text x="10.3" y="135.9">C</text>
<text x="17.6" y="134.3">VCC</text>
<text x="285.3" y="135.9">C</text>
<text x="70" y="149.5">TX</text>
<text x="70" y="152.1">RX</text>
<text x="10.3" y="185.9">D</text>
<text x="285.3" y="185.9">D</text>
<text x="35" y="199.9">1</text>
<text x="85" y="199.9">2</text>
<text x="135" y="199.9">3</text>
<text x="185" y="199.9">4</text>
<text x="235" y="199.9">5</text>
<text x="285" y="199.9">6</text>
</g>
<g font-size="1.8" fill="#006464">
<text x="32.9" y="16.1">U1 ULN2003</text>
<text x="49.5" y="17.4">100nF</text>
<text x="55.9" y="17.4">C7</text>
<text x="74.9" y="14.8">C8100nF</text>
<text x="97.7" y="17.4">U2</text>
<text x="148.6" y="16.1">D3</text>
<text x="159.9" y="16.1">U5 L7805</text>
<text x="183.9" y="17.4">SHIELD</text>
<text x="258.3" y="16.1">SW1</text>
<text x="263.7" y="16.1">SW_SPDT</text>
<text x="41" y="21.2">COM</text>
<text x="62.2" y="21.2">GND</text>
<text x="88.1" y="23.7">VCC</text>
<text x="88.1" y="21.2">MIC_IN</text>
<text x="97.1" y="22.5">RX</text>
<text x="147.4" y="18.6">10uF</text>
<text x="160.3" y="19.9">IN</text>
<text x="166" y="23.9" transform="rotate(-90 166 23.9)">GND</text>
<text x="166.1" y="19.9">OUT</text>
<text x="181.2" y="21.9" transform="rotate(-90 181.2 21.9)">GND</text>
<text x="249.8" y="20.4" transform="rotate(-90 249.8 20.4)">P1</text>
<text x="31" y="26.3">I1</text>
<text x="31" y="28.8">I2</text>
<text x="42.5" y="28.8">O2</text>
<text x="42.5" y="26.3">O1</text>
<text x="65.6" y="24.5" transform="rotate(-90 65.6 24.5)">M2</text>
<text x="74.7" y="26.3">GND</text>
<text x="88.1" y="26.3">GND</text>
<text x="97.4" y="25">TX</text>
<text x="134.2" y="25" transform="rotate(-90 134.2 25)">U4</text>
<text x="143.1" y="28.3" transform="rotate(-90 143.1 28.3)">Polyfuse</text>
<text x="159.6" y="29.2" transform="rotate(-90 159.6 29.2)">C10</text>
<text x="159.6" y="25.4" transform="rotate(-90 159.6 25.4)">100nF</text>
<text x="181.2" y="29.5" transform="rotate(-90 181.2 29.5)">GND</text>
<text x="183.9" y="25">GND</text>
<text x="256.1" y="26.9" transform="rotate(-90 256.1 26.9)">GND</text>
<text x="31" y="31.3">I3</text>
<text x="31" y="33.9">I4</text>
<text x="42.5" y="33.9">O4</text>
<text x="42.5" y="31.3">O3</text>
<text x="102.1" y="33.9">OUT</text>
<text x="117.7" y="32" transform="rotate(-90 117.7 32)">GND</text>
<text x="122.8" y="32" transform="rotate(-90 122.8 32)">OUT</text>
<text x="127.9" y="32" transform="rotate(-90 127.9 32)">Vs</text>
<text x="131.7" y="32.2" transform="rotate(-90 131.7 32.2)">TSSP58038SS1XB</text>
<text x="143.1" y="31.7" transform="rotate(-90 143.1 31.7)">F1</text>
<text x="148.5" y="33.9">C9</text>
<text x="158.3" y="33.3" transform="rotate(-90 158.3 33.3)">GND</text>
<text x="159.7" y="32.6">GND</text>
<text x="186.3" y="33.3" transform="rotate(-90 186.3 33.3)">SBU2</text>
<text x="188.8" y="33.3" transform="rotate(-90 188.8 33.3)">SBU1</text>
<text x="193.9" y="33.3" transform="rotate(-90 193.9 33.3)">TX2+</text>
<text x="196.4" y="33.3" transform="rotate(-90 196.4 33.3)">TX2-</text>
<text x="201.5" y="33.3" transform="rotate(-90 201.5 33.3)">RX2+</text>
<text x="204.1" y="33.3" transform="rotate(-90 204.1 33.3)">RX2-</text>
<text x="209.1" y="33.3" transform="rotate(-90 209.1 33.3)">TX1+</text>
<text x="211.7" y="33.3" transform="rotate(-90 211.7 33.3)">TX1-</text>
<text x="216.8" y="33.3" transform="rotate(-90 216.8 33.3)">RX1+</text>
<text x="219.3" y="33.3" transform="rotate(-90 219.3 33.3)">RX1-</text>
<text x="226.9" y="33.3" transform="rotate(-90 226.9 33.3)">D+</text>
<text x="232" y="33.3" transform="rotate(-90 232 33.3)">D-</text>
<text x="237.1" y="33.3" transform="rotate(-90 237.1 33.3)">VCONN</text>
<text x="239.6" y="33.3" transform="rotate(-90 239.6 33.3)">CC</text>
<text x="244.7" y="33.3" transform="rotate(-90 244.7 33.3)">VBUS</text>
<text x="249.8" y="32.4" transform="rotate(-90 249.8 32.4)">USB_C_Plug</text>
<text x="31" y="36.4">I5</text>
<text x="31" y="39">I6</text>
<text x="31" y="41.5">I7</text>
<text x="42.5" y="41.5">O7</text>
<text x="42.5" y="39">O6</text>
<text x="42.5" y="36.4">O5</text>
<text x="77.6" y="41.5">10uF</text>
<text x="79.9" y="39">C3</text>
<text x="95.3" y="40.2">C1</text>
<text x="102.1" y="37.7">VCC</text>
<text x="102.1" y="41.5">GND</text>
<text x="108" y="37.7">U3</text>
<text x="128.4" y="41.5">10uF</text>
<text x="129.5" y="39">C2</text>
<text x="147.3" y="36.1">1N5819</text>
<text x="148" y="39">BT1</text>
<text x="152.4" y="39">3V</text>
<text x="160.7" y="39">BT2</text>
<text x="165.1" y="39">3V</text>
<text x="168.9" y="40.2">GND</text>
<text x="245.2" y="39">10uF</text>
<text x="245.7" y="36.4">C13</text>
<text x="263.5" y="36.4">10K</text>
<text x="267.9" y="36.4">R3</text>
<text x="39" y="42.7" transform="rotate(-90 39 42.7)">GND</text>
<text x="43.2" y="47.9">GND</text>
<text x="70.7" y="42.7" transform="rotate(-90 70.7 42.7)">Stepper_Motor_unipolar_5pin</text>
<text x="74.7" y="44">GND</text>
<text x="92.7" y="42.8">100nF</text>
<text x="115.3" y="44">GND</text>
<text x="178.8" y="46.6">GND</text>
<text x="187.9" y="47.9">R8</text>
<text x="192.1" y="47.9">5.1K</text>
<text x="234.7" y="42.8">GND</text>
<text x="232.4" y="49.1">C12</text>
<text x="237.5" y="49.1">0.1uF</text>
<text x="246" y="48.5" transform="rotate(-90 246 48.5)">GND</text>
<text x="19.9" y="56.7">SW_Push</text>
<text x="34.2" y="56.7">C11</text>
<text x="40.9" y="56.7">100nF</text>
<text x="50.8" y="58">GND</text>
<text x="72.2" y="59.3">C4</text>
<text x="22.1" y="61.8">SW2</text>
<text x="36.8" y="61.8">GND</text>
<text x="65.8" y="64.4">GND</text>
<text x="70.1" y="61.8">100nF</text>
<text x="89.8" y="63.4" transform="rotate(-90 89.8 63.4)">VIN</text>
<text x="94.8" y="63.9" transform="rotate(-90 94.8 63.9)">3V3</text>
<text x="97.4" y="64.3" transform="rotate(-90 97.4 64.3)">+5V</text>
<text x="105" y="64.8" transform="rotate(-90 105 64.8)">100nF</text>
<text x="110.1" y="61" transform="rotate(-90 110.1 61)">C14</text>
<text x="22.1" y="68.2">~{RST}</text>
<text x="32.6" y="69.1" transform="rotate(-90 32.6 69.1)">VDD</text>
<text x="35.2" y="68.5" transform="rotate(-90 35.2 68.5)">VIO</text>
<text x="37.4" y="70.7">RXD</text>
<text x="37.8" y="68.2">TXD</text>
<text x="55.5" y="70.5" transform="rotate(-90 55.5 70.5)">10K</text>
<text x="55.5" y="66.1" transform="rotate(-90 55.5 66.1)">R6</text>
<text x="81.8" y="68.2">D0/RX</text>
<text x="81.8" y="70.7">D1/TX</text>
<text x="95.1" y="68.2">~{RESET}</text>
<text x="111.4" y="71.8" transform="rotate(-90 111.4 71.8)">10K</text>
<text x="30.1" y="72.2" transform="rotate(-90 30.1 72.2)">VREGIN</text>
<text x="37.8" y="75.8">~{CTS}</text>
<text x="37.8" y="73.3">~{RTS}</text>
<text x="81.8" y="73.3">D2</text>
<text x="81.8" y="75.8">D3</text>
<text x="95.4" y="73.3">IOREF</text>
<text x="111.4" y="76.9" transform="rotate(-90 111.4 76.9)">R12</text>
<text x="22.1" y="83.4">D-</text>
<text x="22.1" y="80.9">VBUS</text>
<text x="37.4" y="83.4">~{DCD}</text>
<text x="37.4" y="78.3">~{DSR}</text>
<text x="37.7" y="80.9">~{DTR}</text>
<text x="81.8" y="78.3">D4</text>
<text x="81.8" y="80.9">D5</text>
<text x="81.8" y="83.4">D6</text>
<text x="96.3" y="78.3">AREF</text>
<text x="98.6" y="83.4">A0</text>
<text x="22.1" y="86">D+</text>
<text x="34.4" y="86">~{RI}/CLK</text>
<text x="55.5" y="89" transform="rotate(-90 55.5 89)">R7</text>
<text x="55.5" y="85.8" transform="rotate(-90 55.5 85.8)">10K</text>
<text x="81.8" y="86">D7</text>
<text x="81.8" y="88.5">D8</text>
<text x="98.6" y="86">A1</text>
<text x="98.6" y="88.5">A2</text>
<text x="32.4" y="93.6">~{SUSPEND}</text>
<text x="32.4" y="91">SUSPEND</text>
<text x="81.8" y="91">D9</text>
<text x="81.8" y="93.6">D10</text>
<text x="93.7" y="93.6">SDA/A4</text>
<text x="98.6" y="91">A3</text>
<text x="30.1" y="101.2">~{RXT}/GPIO.1</text>
<text x="30.4" y="98.7">~{TXT}/GPIO.0</text>
<text x="66.9" y="99.1" transform="rotate(-90 66.9 99.1)">D1 LED</text>
<text x="73.3" y="100.4" transform="rotate(-90 73.3 100.4)">D2 LED</text>
<text x="81.8" y="96.1">D11</text>
<text x="81.8" y="98.7">D12</text>
<text x="81.8" y="101.2">D13</text>
<text x="93.7" y="101.2">SDA/A4</text>
<text x="93.8" y="96.1">SCL/A5</text>
<text x="26" y="106.3">~{WAKEUP}/GPIO.3</text>
<text x="27.5" y="103.7">RS485/GPIO.2</text>
<text x="47.9" y="103.4" transform="rotate(-90 47.9 103.4)">LED D4</text>
<text x="56.7" y="103.4" transform="rotate(-90 56.7 103.4)">LED D5</text>
<text x="66.9" y="106.8" transform="rotate(-90 66.9 106.8)">R1</text>
<text x="66.9" y="103.5" transform="rotate(-90 66.9 103.5)">220</text>
<text x="73.3" y="106.1" transform="rotate(-90 73.3 106.1)">220</text>
<text x="89.8" y="107.4" transform="rotate(-90 89.8 107.4)">GND</text>
<text x="92.3" y="107.4" transform="rotate(-90 92.3 107.4)">GND</text>
<text x="93.8" y="103.7">SCL/A5</text>
<text x="94.8" y="107.4" transform="rotate(-90 94.8 107.4)">GND</text>
<text x="107.5" y="107.9" transform="rotate(-90 107.5 107.9)">A1</text>
<text x="107.5" y="104.1" transform="rotate(-90 107.5 104.1)">Arduino_UNO_R3</text>
<text x="47.9" y="113.7" transform="rotate(-90 47.9 113.7)">330</text>
<text x="47.9" y="109.3" transform="rotate(-90 47.9 109.3)">R4</text>
<text x="56.7" y="113.7" transform="rotate(-90 56.7 113.7)">330</text>
<text x="56.7" y="109.3" transform="rotate(-90 56.7 109.3)">R5</text>
<text x="65.8" y="113.9">GND</text>
<text x="73.3" y="109.3" transform="rotate(-90 73.3 109.3)">R2</text>
<text x="83.8" y="112.6">GND</text>
<text x="99.1" y="112.6">GND</text>
<text x="17.4" y="119.4" transform="rotate(-90 17.4 119.4)">U6</text>
<text x="19.9" y="119.4" transform="rotate(-90 19.9 119.4)">CP2102N-Axx-xQFN24</text>
<text x="32.6" y="115.1" transform="rotate(-90 32.6 115.1)">GND</text>
<text x="49.1" y="117.6" transform="rotate(-90 49.1 117.6)">GND</text>
<text x="55.5" y="117.6" transform="rotate(-90 55.5 117.6)">GND</text>
<text x="21.3" y="120.2">GND</text>
<text x="17.7" y="130.4">C6</text>
<text x="20.4" y="130.4">10uF</text>
<text x="40.2" y="131.1" transform="rotate(-90 40.2 131.1)">GND</text>
<text x="15.2" y="136.8">GND GND</text>
<text x="36.7" y="132.9">C5</text>
<text x="39.6" y="132.9">100nF</text>
<text x="39.9" y="136.8">5V</text>
<text x="55.5" y="136.8">3V3</text>
<text x="71" y="134.2">R9</text>
<text x="74.3" y="134.2">10K</text>
<text x="16.1" y="142.9" transform="rotate(-90 16.1 142.9)">330</text>
<text x="25" y="142.9" transform="rotate(-90 25 142.9)">330</text>
<text x="26.4" y="139.3">GND</text>
<text x="39.9" y="141.8">IO12</text>
<text x="39.9" y="139.3">GND_1</text>
<text x="54.6" y="139.3">IO16</text>
<text x="55.8" y="141.8">IO0</text>
<text x="16.1" y="146.7" transform="rotate(-90 16.1 146.7)">R11</text>
<text x="23.6" y="149.5">LED D6</text>
<text x="25" y="146.7" transform="rotate(-90 25 146.7)">R10</text>
<text x="39.9" y="149.5">IO14</text>
<text x="39.9" y="146.9">IO15</text>
<text x="39.9" y="144.4">IO13</text>
<text x="52.9" y="144.4">GND_2</text>
<text x="55.2" y="149.5">U0R</text>
<text x="55.4" y="146.9">VCC</text>
<text x="72.4" y="144.4">GND</text>
<text x="78.3" y="149.4" transform="rotate(-90 78.3 149.4)">SW3</text>
<text x="39.9" y="154.5">IO4</text>
<text x="39.9" y="152">IO2</text>
<text x="52.9" y="154.5">GND_3</text>
<text x="55.5" y="152">U0T</text>
<text x="71.1" y="154.5">GND</text>
<text x="83.4" y="151.5" transform="rotate(-90 83.4 151.5)">SW_Push</text>
<text x="17.2" y="157.1">LED D7</text>
<text x="41.5" y="159.6">IC1</text>
<text x="46.3" y="159.6">ESP32-CAM</text>
<text x="76.7" y="157.1">GND</text>
</g>
<g font-size="1.8" fill="#a90000">
<text x="179" y="16.3">S1</text>
<text x="46.3" y="20.1">9</text>
<text x="85.7" y="22.6">1</text>
<text x="85.7" y="20.1">5</text>
<text x="100.9" y="21.3">3</text>
<text x="100.9" y="23.9">4</text>
<text x="158" y="18.8">1</text>
<text x="170.7" y="18.8">3</text>
<text x="179.1" y="23.9">A1</text>
<text x="259.6" y="23.6">2</text>
<text x="267.3" y="21">1</text>
<text x="28.5" y="25.1">1</text>
<text x="28.5" y="27.7">2</text>
<text x="45.7" y="27.7">15</text>
<text x="45.7" y="25.1">16</text>
<text x="57.7" y="27.4">3</text>
<text x="85.7" y="25.1">2</text>
<text x="164.8" y="26.1" transform="rotate(-90 164.8 26.1)">2</text>
<text x="267.3" y="26.1">3</text>
<text x="28.5" y="30.2">3</text>
<text x="28.5" y="32.8">4</text>
<text x="28.5" y="35.3">5</text>
<text x="45.7" y="35.3">12</text>
<text x="45.7" y="32.8">13</text>
<text x="45.7" y="30.2">14</text>
<text x="57.7" y="35">1</text>
<text x="57.7" y="32.5">2</text>
<text x="64.2" y="35" transform="rotate(-90 64.2 35)">4</text>
<text x="69.3" y="35" transform="rotate(-90 69.3 35)">5</text>
<text x="99.6" y="32.8">1</text>
<text x="116.6" y="35" transform="rotate(-90 116.6 35)">2</text>
<text x="121.7" y="35" transform="rotate(-90 121.7 35)">1</text>
<text x="126.7" y="35" transform="rotate(-90 126.7 35)">3</text>
<text x="28.5" y="37.8">6</text>
<text x="28.5" y="40.4">7</text>
<text x="45.7" y="40.4">10</text>
<text x="45.7" y="37.8">11</text>
<text x="99.6" y="40.4">3</text>
<text x="185.2" y="38.2" transform="rotate(-90 185.2 38.2)">B8</text>
<text x="187.7" y="38.1" transform="rotate(-90 187.7 38.1)">A8</text>
<text x="192.8" y="38.2" transform="rotate(-90 192.8 38.2)">B2</text>
<text x="195.3" y="38.2" transform="rotate(-90 195.3 38.2)">B3</text>
<text x="200.4" y="38.7" transform="rotate(-90 200.4 38.7)">A11</text>
<text x="202.9" y="38.7" transform="rotate(-90 202.9 38.7)">A10</text>
<text x="208" y="38.1" transform="rotate(-90 208 38.1)">A2</text>
<text x="210.6" y="38.1" transform="rotate(-90 210.6 38.1)">A3</text>
<text x="215.6" y="38.8" transform="rotate(-90 215.6 38.8)">B11</text>
<text x="218.2" y="38.8" transform="rotate(-90 218.2 38.8)">B10</text>
<text x="225.8" y="38.1" transform="rotate(-90 225.8 38.1)">A6</text>
<text x="230.9" y="38.1" transform="rotate(-90 230.9 38.1)">A7</text>
<text x="236" y="38.2" transform="rotate(-90 236 38.2)">B5</text>
<text x="238.5" y="38.1" transform="rotate(-90 238.5 38.1)">A5</text>
<text x="243.6" y="38.1" transform="rotate(-90 243.6 38.1)">A4</text>
<text x="37.8" y="45.2" transform="rotate(-90 37.8 45.2)">8</text>
<text x="88.6" y="59.1" transform="rotate(-90 88.6 59.1)">8</text>
<text x="93.7" y="59.1" transform="rotate(-90 93.7 59.1)">4</text>
<text x="96.3" y="59.1" transform="rotate(-90 96.3 59.1)">5</text>
<text x="29" y="64.2" transform="rotate(-90 29 64.2)">7</text>
<text x="31.5" y="64.2" transform="rotate(-90 31.5 64.2)">6</text>
<text x="34" y="64.2" transform="rotate(-90 34 64.2)">5</text>
<text x="19.6" y="67.1">9</text>
<text x="41.9" y="69.6">20</text>
<text x="41.9" y="67.1">21</text>
<text x="78.7" y="67.1">15</text>
<text x="78.7" y="69.6">16</text>
<text x="102.2" y="67.1">3</text>
<text x="41.9" y="74.7">18</text>
<text x="41.9" y="72.1">19</text>
<text x="41.9" y="77.2">22</text>
<text x="78.7" y="72.1">17</text>
<text x="78.7" y="74.7">18</text>
<text x="78.7" y="77.2">19</text>
<text x="101.6" y="77.2">30</text>
<text x="102.2" y="72.1">2</text>
<text x="19.6" y="82.3">4</text>
<text x="19.6" y="79.8">8</text>
<text x="41.9" y="79.8">23</text>
<text x="41.9" y="82.3">24</text>
<text x="78.7" y="79.8">20</text>
<text x="78.7" y="82.3">21</text>
<text x="102.2" y="82.3">9</text>
<text x="19.6" y="84.8">3</text>
<text x="41.9" y="89.9">17</text>
<text x="42.5" y="84.8">1</text>
<text x="78.7" y="84.8">22</text>
<text x="78.7" y="87.4">23</text>
<text x="78.7" y="89.9">24</text>
<text x="101.6" y="84.8">10</text>
<text x="101.6" y="87.4">11</text>
<text x="101.6" y="89.9">12</text>
<text x="41.9" y="92.5">15</text>
<text x="78.7" y="92.5">25</text>
<text x="78.7" y="95">26</text>
<text x="101.6" y="92.5">13</text>
<text x="101.6" y="95">14</text>
<text x="41.9" y="100.1">13</text>
<text x="41.9" y="97.5">14</text>
<text x="78.7" y="97.5">27</text>
<text x="78.7" y="100.1">28</text>
<text x="101.6" y="100.1">31</text>
<text x="41.9" y="105.2">11</text>
<text x="41.9" y="102.6">12</text>
<text x="101.6" y="102.6">32</text>
<text x="88.6" y="110.5" transform="rotate(-90 88.6 110.5)">29</text>
<text x="91.2" y="109.9" transform="rotate(-90 91.2 109.9)">6</text>
<text x="93.7" y="109.9" transform="rotate(-90 93.7 109.9)">7</text>
<text x="31.5" y="117.5" transform="rotate(-90 31.5 117.5)">2</text>
<text x="36.1" y="135.6">8</text>
<text x="61.5" y="135.6">9</text>
<text x="36.1" y="143.3">5</text>
<text x="36.1" y="140.7">6</text>
<text x="36.1" y="138.2">7</text>
<text x="60.9" y="138.2">10</text>
<text x="60.9" y="140.7">11</text>
<text x="60.9" y="143.3">12</text>
<text x="36.1" y="148.3">3</text>
<text x="36.1" y="145.8">4</text>
<text x="60.9" y="145.8">13</text>
<text x="60.9" y="148.3">14</text>
<text x="36.1" y="153.4">1</text>
<text x="36.1" y="150.9">2</text>
<text x="60.9" y="150.9">15</text>
<text x="60.9" y="153.4">16</text>
</g>
<text font-size="1.8" fill="#009600" x="99.6" y="36.6">2</text>
<g font-size="1.8" fill="#0000c2">
<text x="252.7" y="40.4">Current</text>
<text x="260.9" y="40.4">Limiter</text>
<text x="268.6" y="40.4">Circuit</text>
<text x="12.7" y="51.8">Motor</text>
<text x="19.1" y="51.8">&amp;</text>
<text x="21.9" y="51.8">Motor</text>
<text x="28.3" y="51.8">Controller</text>
<text x="38.9" y="51.8">Circuit</text>
<text x="73.7" y="48">Microphone</text>
<text x="85.6" y="48">and</text>
<text x="90.2" y="48">Reciever</text>
<text x="99.4" y="48">Circuit</text>
<text x="114.3" y="48">IR</text>
<text x="117.3" y="48">Sensor</text>
<text x="124.9" y="48">Circuit</text>
<text x="141" y="48">Voltage</text>
<text x="149.2" y="48">Regulator</text>
<text x="159.5" y="48">Circuit</text>
<text x="175.3" y="53.1">USB</text>
<text x="180.2" y="53.1">Type</text>
<text x="185.6" y="53.1">C Connector</text>
<text x="198.8" y="53.1">Circuit</text>
<text x="64.8" y="117.9">Arduino</text>
<text x="73" y="117.9">Uno</text>
<text x="77.8" y="117.9">Circuit</text>
<text x="12.7" y="124.2">USB</text>
<text x="17.7" y="124.2">IC</text>
<text x="20.7" y="124.2">Circuit</text>
<text x="12.7" y="163.6">ESP32</text>
<text x="19.9" y="163.6">CAM Circuit</text>
</g>
</svg>
